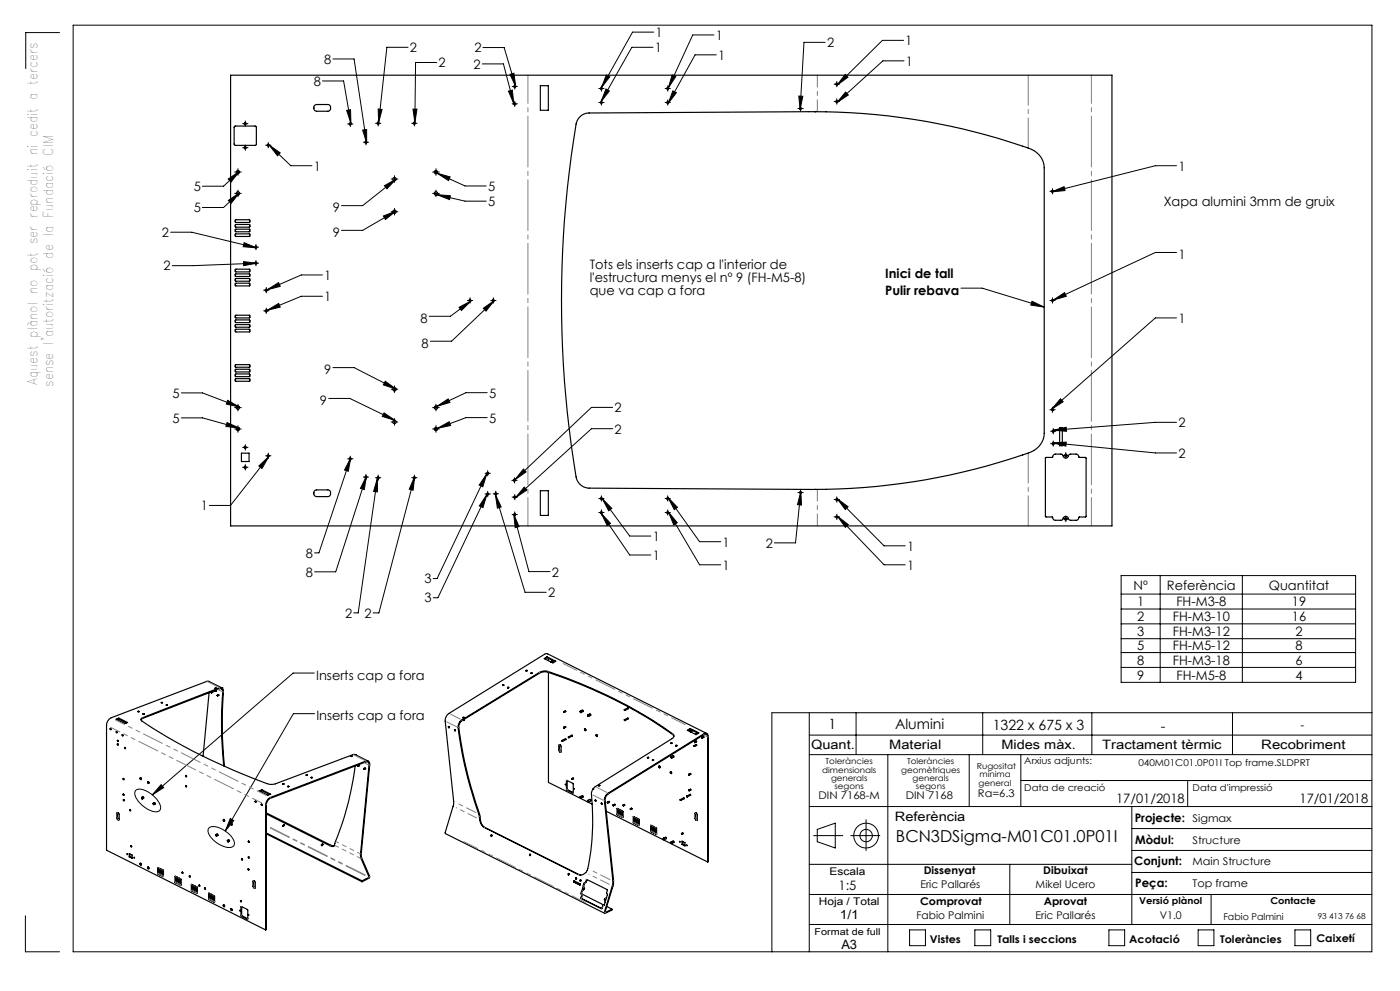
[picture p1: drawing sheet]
<svg xmlns="http://www.w3.org/2000/svg" width="420mm" height="297mm" viewBox="0 0 420 297" stroke-linecap="round" stroke-linejoin="round" font-family="sans-serif">
<g fill="none" stroke="#000" stroke-width=".3">
<path d="M17.9 9.8h-10.2v10.8M21.9 7.5h389.7v277.8h-389.7zM99.9 17.7h6.3l3.8 25.1M122.4 14.2h-6.3l-2.5 22.5M131 18.7h-6.3l-.2 18M144.7 19.2h6.3l3.1 11.8M144.9 14.2h6.3l3.5 11.8M195.9 14.2h-6.4l-9.2 16.2M196.1 9.6h-6.3l-9.4 16.6M214.2 10.5h-6.4l-7.3 15.8M214.9 16.4h-6.4l-8.1 14.6M247.5 12.7h-6.3l-1.2 20.1"/>
<path d="M271.1 12.1h-6.4l-13.6 13.4M271.2 18.2h-6.3l-13.8 12.5M73.1 37.1h1M73.6 36.6v1M96.7 24.3h6.4l2.2 12.6M104 33.1l1.2-.2 .1 4zM104.6 37.2h1M105.1 36.7v1M108.8 39l1.2-.2v4zM112.9 37h1M113.5 36.5v1M113.5 32.7l1.1 .1-1 3.9z"/>
<path d="M123.8 37h1M123.9 32.7h1.2l-.6 4zM124.3 36.5v1M152.5 27.3l1.2-.3 .4 4zM153 22.3l1.2-.4 .5 4.1zM153.9 25.9h1M153.9 31.1h1M154.4 25.4v1M154.4 30.7v.9M179.9 30.7h1M179.9 26.5h1M180.4 26v1"/>
<path d="M180.4 30.2v1.1M181.8 26.7l1 .6-2.5 3.1zM181.9 22.5l1 .5-2.5 3.2zM199.8 30.7h1M199.8 26.5h1M200.3 26v1M200.3 30.2v1.1M201.6 22.4l1.1 .5-2.2 3.4zM201.9 27.2l1 .6-2.5 3.2zM239.6 28.8l1.2 .1-.8 3.9zM239.6 32.5h1.1M240.2 32v1.1"/>
<path d="M250.5 30.4h1M250.5 25.2h1M251 24.7v1M251 29.9v1M253.6 22.3l.8 .8-3.3 2.4zM253.7 27.6l.8 .9-3.4 2.2zM68.5 53.7l3.3-2.3-2.5 3.1zM70.9 51.6h1M70.9 58h1M71.4 51.1v1M71.4 57.5v1M71.8 57.8l-4.7 4.4h-6.4"/>
<path d="M71.8 51.4l-4.7 4.4h-6.4M73.1 44.3h1M73.6 43.8v1M80 43.5h1M80.5 43v1M80.8 43.5l3.3 2.3-.8 .9zM80.8 43.5l6.4 6.2h6.4M109.3 42.6h1M109.8 42.2v.9M115.3 55.7l3.6-2-2.8 2.9zM117.8 53.7h1.1M118.4 53.2v1"/>
<path d="M118.9 53.7l-10.1 7.9h-6.4M130.3 51.6h1M130.3 58h1M130.8 51.1v1M130.8 57.5v1M131.1 58.3l8.4 2h6.4M131.1 58.3l4 .4-.2 1.1zM131.1 51.9l3.9 1.1-.5 1.1zM131.1 51.9l8.4 3.8h6.4M315.2 57.3h1M315.5 57.5l3.7-1.6 .3 1.2zM315.7 56.8v1.1"/>
<path d="M353 49.7h-6.4l-31.1 7.8M51.2 69.6h6.3l19.5 4.7M68.5 60.1l3.3-2.3-2.5 3.2zM73.1 78.4l4 .5-4 .7zM73.2 72.7l3.8 1.6-4-.4zM76.3 74.1h1M76.3 78.9h1M76.8 73.6v1M76.8 78.4v1M77.1 78.9l-19.1 .7h-6.3M115 64.7l3.8-1.5-3.2 2.6zM117.8 63.5h1.1"/>
<path d="M118.4 63v1M118.8 63.2l-10 5.8h-6.4M353 75.7h-6.4l-30.6 14.2M79.4 93.2h1M79.4 87h1M79.9 86.5v1M79.9 92.7v1M80.1 93l3.5-2.1 .5 1.1zM80.2 86.9l3.4-2.2 .5 1.1zM96.7 88.8h-6.3l-10.3 4.2M96.7 82.4h-6.3l-10.2 4.5M137.7 92.1l3.6-1.9-2.9 2.9z"/>
<path d="M140.5 90.1h1M141 89.6v1M141.3 90.2l-6.2 4.6h-6.3M145 92.4l3.3-2.3-2.5 3.1zM147.5 90.1h1M148 89.6v1M148.3 90.1l-12.8 12.2h-6.4M288.3 86.4h6.3l18.7 5.6M309.6 90.3l3.7 1.7-4.1-.6zM315.2 90.1h1M315.7 89.6v1M316 89.9l3.4-2.2 .5 1.1z"/>
<path d="M353 95.3h-6.4l-31 27.3M54.4 117.8h6.3l11.1 4.2M68.3 120l3.5 2-3.9-.9zM98.6 119.4h6.4l13.6 6.6M99.9 110.2h6.3l12.7 6.4M115.6 114.3l3.3 2.3-3.9-1.2zM117.8 116.7h1.1M118.4 116.2v1M146.2 117.7h-6.4l-8.7 4.1M318.1 119.5l.8 .9-3.3 2.2zM54.4 125.2h6.3l11.1 3.1M68.1 126.6l3.7 1.7-4-.5z"/>
<path d="M70.9 122.2h1M70.9 128.6h1M71.4 121.7v1M71.4 128.1v1M73.1 134.1h1M73.6 133.6v1M73.6 139.6v1M77.6 139.7l3-2.8-2 3.5zM80 136.6h1M80.5 136.1v1M80.6 136.9l-11.5 14.6h-6.3M104.6 137.5h1"/>
<path d="M105.1 137v1M105.2 137.3l-.7 3.9-1.1-.3zM105.2 137.3l-9.5 28.4h-1.3M115.2 123.8l3.4 2.2-3.9-1.2zM117.8 126.5h1.1M118.4 126v1M130.3 122.2h1M130.3 128.6h1M130.8 121.7v1M130.8 128.1v1M131.1 121.8l3.3-2.2 .6 1zM131.2 128.4l3.6-2 .4 1.1z"/>
<path d="M146.2 125.2h-6.4l-8.6 3.2M183.8 122.1h-6.4l-22.9 21.7M183.8 128.5h-6.4l-22.7 20.6M315.2 122.8h1M315.5 129.3h1M315.5 133h1M315.7 122.3v1M315.8 132.7l30.8 3h6.4M315.8 132.7l4.1-.2-.1 1.2zM315.9 128.9l4-.8 .1 1.2zM315.9 128.8v.9M315.9 132.5v1"/>
<path d="M319.2 136.5h1M319.7 136v1M353 126.6h-6.4l-30.7 2.3M73.1 140h1M109.3 143h1M109.8 142.5v1M109.9 142.7l-9.2 28.7h-6.3M109.9 142.7l-.6 4-1.2-.3zM112.9 143.2h1M113.2 143.4v4l-1.1-.1zM113.2 143.4l-5.7 40.3h-1.4M113.5 142.7v1"/>
<path d="M123.8 143.2h1M124.3 142.7v1M124.4 142.9l-10.7 40.8h-1.8M124.4 142.9l-.5 4-1.1-.3zM145.8 148.1h1M145.8 141.8h1M146 142l-1.1 3.9-1.1-.5zM146 142l-14.9 31.4h-1.1M146 148.2l-1.1 3.9-1.1-.5zM146.1 148.2l-14.7 30.9h-1.4M146.3 141.4v1M146.3 147.6v1"/>
<path d="M148.2 148h1M148.6 148.3l8.9 29.2h6.4M148.6 148.3l1.8 3.6-1.2 .4zM148.7 147.5v1M153.8 144h1M153.9 149h1M153.9 154.2h1M154.1 154.1l1.6 3.7-1.1 .3zM154.1 154.1l4.6 17.2h6.3M154.3 143.5v1M154.4 148.5v1M154.4 153.7v1"/>
<path d="M157 140.6l.8 .8-3.3 2.4zM157.3 146l.8 .9-3.4 2.2zM179.9 153.6h1M179.9 149.4h1M180.4 153.9l8.5 12.4h6.4M180.4 148.9v1M180.4 153.1v1M180.4 153.9l2.8 3-1 .6zM180.7 149.5l2.9 2.9-1 .7zM180.7 149.5l8.2 11.2h6.4M199.8 153.6h1M199.8 149.4h1"/>
<path d="M200.3 148.9v1M200.3 153.1v1M200.4 149.2l2.8 2.8-.9 .7zM200.4 149.2l9.5 13.1h6.3M200.6 153.5l2.6 3.2-1.1 .6zM200.6 153.5l9.3 15.8h6.3M239.6 147.6h1.1M240.2 147.1v1M240.2 147.3l-1.5 15.4h-6.4M240.2 147.3l.3 4.1-1.2-.2zM250.5 149.7h1M250.5 154.9h1"/>
<path d="M251 149.2v1M251 154.4v1M251.2 149.5l14 14.1h6.4M251.2 149.5l3.2 2.4-.8 .8zM251.3 154.8l13.9 14.5h6.4M251.3 154.8l3.2 2.4-.9 .8zM319.2 155.5h1M319.7 155v1M336.3 172.5h70.4v32h-70.4zM336.3 178h70.4M348.1 172.5v32M372.7 172.5v32"/>
<path d="M336.3 182.5h70.4M336.3 187h70.4M336.3 191.4h70.4M336.3 195.6h70.4M94.3 201.7h-6.4l-42.2 36.5M94.4 213.9h-6.4l-20.4 35.2M242.8 213.6v71.7M256.8 213.6v12.6M294.8 213.6v12.6M327.6 213.6v12.6M336.3 200h70.4M369.7 213.6v12.6"/>
<path d="M411.6 213.6h-180v71.7M40.7 236.9a4.2 4.2 0 0 1 4.6 1 5.6 5.6 0 0 1 2.8 4.6 2.12 2.12 0 0 1-3 .4 7.1 7.1 0 0 1-4.7-5.3zM48.3 235.2l.8 .8-3.4 2.2zM242.8 226.2h168.8M242.8 220.3h168.8M266.3 226.2v59.1M290.8 226.2v15.5M306.2 226.2v15.5M306.2 233.9h105.4M356.3 233.9v7.8M62.7 248.1a4.6 4.6 0 0 1 5.1 1.2 4.3 4.3 0 0 1 2.4 4 2.43 2.43 0 0 1-3.2 .3 6.7 6.7 0 0 1-4.6-4.7zM69.1 245.3l1 .6-2.5 3.2z"/>
<path d="M242.8 241.7h168.8M242.8 259h96.7M244.1 250.4h8.7M245.2 248.6l5.4-1.9v7.4l-5.4-1.8zM255.2 250.4h8.7M259.8 245.7v9.2M302.9 259v18.1M339.5 241.7v35.4M339.5 254.9h72.1M339.5 248.3h72.1M7.6 274.5v10.8h10.3M242.8 268.1h168.8"/>
<path d="M242.8 277.1h168.8M272.9 278.7h4.7v4.7h-4.7zM292.5 278.7h4.7v4.7h-4.7zM332.7 278.7h4.7v4.7h-4.7zM339.5 261.5h72.1M359.4 278.7h4.8v4.7h-4.8zM363.3 268.1v9M388.5 278.7h4.7v4.7h-4.7z"/>
<circle cx="259.8" cy="250.4" r="3.7"/>
<circle cx="259.8" cy="250.4" r="1.86"/>
</g>
<path d="M158.4 157.6v-135.1M327.4 157.6v-135.1" fill="none" stroke="#808080" stroke-width=".3" stroke-dasharray="15.2 1.3 1.3 1.3" stroke-dashoffset="6.8"/>
<path d="M245.2 33.5v-11M245.2 157.6v-10.9" fill="none" stroke="#808080" stroke-width=".3" stroke-dasharray="15.2 1.3 1.3 1.3" stroke-dashoffset="11.7"/>
<path d="M308.5 44.3v-21.8M308.5 157.6v-21.8" fill="none" stroke="#808080" stroke-width=".3" stroke-dasharray="15.2 1.3 1.3 1.3" stroke-dashoffset="6.2"/>
<g fill="none" stroke="#000" stroke-width=".3" stroke-dasharray="15.2 1.3 1.3 1.3">
<path d="M73.1 37.1h-.3M73.6 36.6v-.3M73.6 37.6v.3M74.1 37.1h.3M104.6 37.1h-.3M105.1 36.6v-.3M105.1 37.6v.3M105.6 37.1h.3M113 36.9h-.3M113.5 36.4v-.3M113.5 37.4v.3M114 36.9h.3"/>
<path d="M123.8 36.9h-.3M124.3 36.4v-.3M124.3 37.4v.3M124.8 36.9h.3M153.9 25.9h-.3M153.9 31.1h-.3M154.4 25.4v-.3M154.4 26.4v.3M154.4 30.6v-.3M154.4 31.6v.3M154.9 25.9h.3M154.9 31.1h.3"/>
<path d="M179.9 30.7h-.3M179.9 26.5h-.3M180.4 30.2v-.3M180.4 31.2v.3M180.4 26v-.3M180.4 27v.3M180.9 30.7h.3M180.9 26.5h.3M199.8 30.7h-.3M199.8 26.5h-.3M200.3 30.2v-.3M200.3 31.2v.3"/>
<path d="M200.3 26v-.3M200.3 27v.3M200.8 30.7h.3M200.8 26.5h.3M239.7 32.5h-.3M240.2 32v-.3M240.2 33v.3M240.7 32.5h.3M250.5 30.4h-.3M250.5 25.2h-.3M251 29.9v-.3M251 30.9v.3"/>
<path d="M251 24.7v-.3M251 25.7v.3M251.5 30.4h.3M251.5 25.2h.3M70.9 51.6h-.5M70.9 58h-.5M71.4 51.1v-.5M71.4 52.1v.5M71.4 57.5v-.5M71.4 58.5v.5M71.9 51.6h.5M71.9 58h.5"/>
<path d="M73.1 44.3h-.3M73.6 43.8v-.3M73.6 44.8v.3M74.1 44.3h.3M80 43.5h-.3M80.5 43v-.3M80.5 44v.3M81 43.5h.3M109.3 42.6h-.3M109.8 42.1v-.3M109.8 43.1v.3M110.3 42.6h.3"/>
<path d="M117.9 53.7h-.5M118.4 53.2v-.5M118.4 54.2v.5M118.9 53.7h.5M130.3 51.6h-.5M130.3 58h-.5M130.8 51.1v-.5M130.8 52.1v.5M130.8 57.5v-.5M130.8 58.5v.5M131.3 51.6h.5M131.3 58h.5"/>
<path d="M315.3 57.3h-.3M315.8 56.8v-.3M315.8 57.8v.3M316.3 57.3h.3M76.3 74.1h-.3M76.3 78.9h-.3M76.8 73.6v-.3M76.8 74.6v.3M76.8 78.4v-.3M76.8 79.4v.3M77.3 74.1h.3M77.3 78.9h.3"/>
<path d="M117.9 63.5h-.5M118.4 63v-.5M118.4 64v.5M118.9 63.5h.5M79.4 93.2h-.3M79.4 87h-.3M79.9 92.7v-.3M79.9 93.7v.3M79.9 86.5v-.3M79.9 87.5v.3M80.4 93.2h.3M80.4 87h.3"/>
<path d="M140.5 90.1h-.3M141 89.6v-.3M141 90.6v.3M141.5 90.1h.3M147.5 90.1h-.3M148 89.6v-.3M148 90.6v.3M148.5 90.1h.3M315.3 90.1h-.3M315.8 89.6v-.3M315.8 90.6v.3M316.3 90.1h.3"/>
<path d="M117.9 116.7h-.5M118.4 116.2v-.5M118.4 117.2v.5M118.9 116.7h.5M70.9 122.2h-.5M70.9 128.6h-.5M71.4 121.7v-.5M71.4 122.7v.5M71.4 128.1v-.5M71.4 129.1v.5M71.9 122.2h.5M71.9 128.6h.5"/>
<path d="M73.1 134.1h-.3M73.6 139.5v-.3M73.6 133.6v-.4M73.6 134.6v.3M74.1 134.1h.3M80 136.6h-.3M80.5 136.1v-.3M80.5 137.1v.3M81 136.6h.3M104.6 137.5h-.3M105.1 137v-.3M105.1 138v.3"/>
<path d="M105.6 137.5h.3M117.9 126.5h-.5M118.4 126v-.5M118.4 127v.5M118.9 126.5h.5M130.3 122.2h-.5M130.3 128.6h-.5M130.8 121.7v-.5M130.8 122.7v.5M130.8 128.1v-.5M130.8 129.1v.5M131.3 122.2h.5"/>
<path d="M131.3 128.6h.5M315.3 122.8h-.3M315.5 129.2h-.3M315.5 133h-.3M315.8 122.3v-.3M315.8 123.3v.3M316 128.7v-.3M316 129.7v.3M316 132.5v-.3M316 133.5v.3M316.3 122.8h.3M316.5 129.2h.3"/>
<path d="M316.5 133h.3M319.2 136.5h-.3M319.7 136v-.4M319.7 137v.3M320.2 136.5h.4M73.1 140h-.3M73.6 140.5v.4M74.1 140h.3M109.3 143h-.3M109.8 142.5v-.3M109.8 143.5v.3M110.3 143h.3"/>
<path d="M113 143.2h-.3M113.5 142.7v-.3M113.5 143.7v.3M114 143.2h.3M123.8 143.2h-.3M124.3 142.7v-.3M124.3 143.7v.3M124.8 143.2h.3M145.8 148h-.3M145.8 141.8h-.3M146.3 147.5v-.3M146.3 148.5v.3"/>
<path d="M146.3 141.3v-.3M146.3 142.3v.3M146.8 148h.3M146.8 141.8h.3M148.2 148h-.3M148.7 147.5v-.3M148.7 148.5v.3M149.2 148h.3M153.8 144h-.3M153.9 149h-.3M153.9 154.2h-.3M154.3 143.5v-.3"/>
<path d="M154.3 144.5v.3M154.4 148.5v-.3M154.4 149.5v.3M154.4 153.7v-.3M154.4 154.7v.3M154.8 144h.3M154.9 149h.3M154.9 154.2h.3M179.9 153.6h-.3M179.9 149.4h-.3M180.4 153.1v-.3M180.4 154.1v.3"/>
<path d="M180.4 148.9v-.3M180.4 149.9v.3M180.9 153.6h.3M180.9 149.4h.3M199.8 153.6h-.3M199.8 149.4h-.3M200.3 153.1v-.3M200.3 154.1v.3M200.3 148.9v-.3M200.3 149.9v.3M200.8 153.6h.3M200.8 149.4h.3"/>
<path d="M239.7 147.6h-.3M240.2 147.1v-.3M240.2 148.1v.3M240.7 147.6h.3M250.5 149.7h-.3M250.5 154.9h-.3M251 149.2v-.3M251 150.2v.3M251 154.4v-.3M251 155.4v.3M251.5 149.7h.3M251.5 154.9h.3"/>
<path d="M319.2 155.5h-.3M319.7 155v-.3M319.7 156v.4M320.2 155.5h.4"/>
</g>
<g fill="#000">
<path d="M309.6 90.3l3.7 1.7-4.1-.6z"/>
<path d="M315.8 132.7l4.1-.2-.1 1.2zM315.9 128.9l4-.8 .1 1.2zM251.3 154.8l3.2 2.4-.9 .8zM251.2 149.5l3.2 2.4-.8 .8zM253.7 27.6l.8 .9-3.4 2.2zM253.6 22.3l.8 .8-3.3 2.4zM148.6 148.3l1.8 3.6-1.2 .4zM157 140.6l.8 .8-3.3 2.4zM113.2 143.4v4l-1.1-.1zM124.4 142.9l-.5 4-1.1-.3zM123.9 32.7h1.2l-.6 4zM113.5 32.7l1.1 .1-1 3.9zM80.1 93l3.5-2.1 .5 1.1zM80.2 86.9l3.4-2.2 .5 1.1zM77.6 139.7l3-2.8-2 3.5zM80.8 43.5l3.3 2.3-.8 .9zM318.1 119.5l.8 .9-3.3 2.2zM315.5 57.5l3.7-1.6 .3 1.2zM68.1 126.6l3.7 1.7-4-.5zM68.3 120l3.5 2-3.9-.9zM68.5 60.1l3.3-2.3-2.5 3.2zM68.5 53.7l3.3-2.3-2.5 3.1zM131.2 128.4l3.6-2 .4 1.1zM131.1 121.8l3.3-2.2 .6 1zM131.1 58.3l4 .4-.2 1.1zM131.1 51.9l3.9 1.1-.5 1.1zM109.9 142.7l-.6 4-1.2-.3zM105.2 137.3l-.7 3.9-1.1-.3zM108.8 39l1.2-.2v4zM104 33.1l1.2-.2 .1 4zM146 142l-1.1 3.9-1.1-.5zM146 148.2l-1.1 3.9-1.1-.5zM73.1 78.4l4 .5-4 .7zM240.2 147.3l.3 4.1-1.2-.2zM200.4 149.2l2.8 2.8-.9 .7zM200.6 153.5l2.6 3.2-1.1 .6zM180.7 149.5l2.9 2.9-1 .7zM239.6 28.8l1.2 .1-.8 3.9zM201.9 27.2l1 .6-2.5 3.2zM201.6 22.4l1.1 .5-2.2 3.4zM181.8 26.7l1 .6-2.5 3.1zM154.1 154.1l1.6 3.7-1.1 .3zM157.3 146l.8 .9-3.4 2.2zM153 22.3l1.2-.4 .5 4.1zM152.5 27.3l1.2-.3 .4 4zM73.2 72.7l3.8 1.6-4-.4zM137.7 92.1l3.6-1.9-2.9 2.9zM145 92.4l3.3-2.3-2.5 3.1zM115.2 123.8l3.4 2.2-3.9-1.2zM115.6 114.3l3.3 2.3-3.9-1.2zM115 64.7l3.8-1.5-3.2 2.6zM115.3 55.7l3.6-2-2.8 2.9zM316 89.9l3.4-2.2 .5 1.1zM180.4 153.9l2.8 3-1 .6zM181.9 22.5l1 .5-2.5 3.2z"/>
<path d="M48.3 235.2l.8 .8-3.4 2.2zM69.1 245.3l1 .6-2.5 3.2z"/>
</g>
<g fill="none" stroke="#000" stroke-width=".35">
<path d="M69.2 22.5h264.4v135.1h-264.4zM70.3 37.9h6.5l.1 5.5-.3 .2-6.3-.1zM94.4 31.6l.6-.3h3.4a1.02 1.02 0 0 1 .8 1 1.02 1.02 0 0 1-.8 1h-3.6a1.1 1.1 0 0 1-.4-1.7zM162.1 25.7h2.4v7.4h-2.4zM244.5 33.5a190.9 190.9 0 0 1 65.6 11.6 6.1 6.1 0 0 1 3.2 5.2v79.6a6.4 6.4 0 0 1-4.9 5.9 194.7 194.7 0 0 1-63.9 10.9M244.5 33.5h.1M244.5 33.5l-67.8 .4a4.1 4.1 0 0 0-3.9 3.3 320.2 320.2 0 0 0 .2 106.3 4 4 0 0 0 3.7 2.8l67.8 .4M70.6 70.2l4.3-.1 .1 .7-4.3 .1zM70.6 67.4l4.2-.1 .2 .6-4.3 .2zM70.6 66l4.2-.1 .2 .7-4.3 .1zM70.6 68.8l4.3-.1 .1 .7-4.3 .1zM70.6 85l4.3-.1 .1 .6-4.3 .2z"/>
<path d="M70.6 82.2l4.3-.1 .1 .7-4.3 .1zM70.6 94.6l4.2-.1 .2 .6-4.3 .2zM70.6 96l4.3-.1 .1 .7-4.2 .1-.2-.2zM70.6 98.8l4.2-.1 .2 .6-4.3 .2zM70.6 97.4l4.3-.1 .1 .7-4.3 .1zM70.6 80.7h4.3l.1 .6-4.3 .2zM70.6 83.6l4.2-.1 .2 .7-4.3 .1zM70.6 109.4l4.3-.1 .1 .7-4.3 .1zM70.6 110.8l4.2-.1 .2 .7-4.3 .1zM70.6 113.6l4.3-.1 .1 .7-4.3 .1zM70.6 112.2l4.3-.1 .1 .6-4.3 .2zM72.4 135.8h2.3v2.5h-2.3z"/>
<path d="M313.7 137.2l2-.1 .2-.6 .6-.4h1.9l.4 .2a.95 .95 0 0 0 .9 1 .95 .95 0 0 0 1-1l.4-.2h1.9l.5 .4 .2 .6h1.9l.2 .2v17.5l-.1 .1h-2l-.1 .2a.78 .78 0 0 1-.8 .8h-1.7l-.4-.2a.95 .95 0 0 0-1-.9 .95 .95 0 0 0-.9 .9l-.4 .2h-1.8a1.03 1.03 0 0 1-.9-.9l-1.9-.1-.2-.1zM317.9 128.2h.8v5.4h-.8zM94.4 147l.4-.2h3.6a.99 .99 0 0 1 .7 1.5l-.7 .5h-3.6a1.1 1.1 0 0 1-.4-1.8zM162.1 147.1h2.4v7.4h-2.4zM244.5 146.7h.1M163.3 197.4l.8-.6 2.6 1.4-.8 .5zM164.1 196.8v.3M164.1 197.1l2.4 1.2M164.1 197.1l-.6 .4M164.5 197.3v.7M165.2 198.3l.5-.3 .1 .3-.3 .2M165.3 198.4l-.1-.1 .2 .1"/>
<path d="M33.1 218.3l.2 .1-.1 .3zM33.1 218.4l.2 .2zM34.8 215.5l.9-.3 2.6 1.3-.9 .3zM34.9 219.2l.3 .3-.1 .1zM34.9 219.3l.2 .3zM35.6 215.5l2.4 1.2M35.6 215.5l-.5 .2M35.7 215.2l-.1 .3M41.3 213.2l.5 .1zM42.8 214l.5 .1zM42.9 214h.3zM48.3 210.5l.5 .1z"/>
<path d="M48.4 210.5l.3 .1zM49.8 211.3h.5zM49.9 211.3h.3zM62.7 207.6l-1.8 19.1M63.3 207.5h.1M63.4 207.6h.1M63.4 207.4l-.1 .1M63.4 207.4l.1 .2h-.1M63.7 207.2l.2 .3-.4 .1M64.5 206.2l.4 .1zM64.5 207.1h.3M64.5 207.2h.3"/>
<path d="M64.5 206.9v.2M64.8 206.8v.3M65.2 208.4h.1M65.2 208.4l.2-.1-.1 .2M65.2 208.5h.1M65.2 208.3l.5-.1-.4 .4M66.4 206.4h-.5l-23.1 8.9-.5 .4M66.4 206.4l.3 .4a142.2 142.2 0 0 0 .4 22.7M66.4 206.4h.1M66.6 206.2l-4.4-2.1-28.9 11-.7 .6-.6 1.4v37.7l47.7 23.9M66.6 206.1h-.7l-23 8.9a.57 .57 0 0 0-.6 .5 .57 .57 0 0 0 .4 .6 172.5 172.5 0 0 0 38.4 19l1.5-.2 23.5-8.8 .5 .1M66.6 206.1l.3 .5a153.4 153.4 0 0 0 .4 23.1"/>
<path d="M66.6 206.1h.1M66.6 206.1l-.2 .3M134.5 217.8l.2 .2zM137.9 216.4l.7-.6 23.3-14.3 1.8-.4a132.2 132.2 0 0 1 38.4 19.2v.5l-.3 .5-23.2 14.5-.7 .7M137.9 216.4l-.4 .9a81.7 81.7 0 0 0 3 16.7l3.1 10M137.9 216.4h.1M137.9 216.4l.1 .2M138 216.6l.6-.6 23.3-14.2 1.8-.5a135.1 135.1 0 0 1 38.4 19.1l.1 .2M138 216.6l-.3 .7a109.1 109.1 0 0 0 6.1 26.5M138.9 215h.4l-.3 .2zM139 215.8v.1M139 215.9h.1"/>
<path d="M139.2 215.9h-.1M139.3 215.6v.3h-.3M150.8 205.2l.4 .2-.3 .1zM150.8 205.3h.3zM152.3 206l.4 .1zM152.4 206l.2 .1h-.3zM157.8 201h.4zM157.8 201h.3zM159.3 201.6l.4 .1-.4 .2zM159.3 201.7l.3 .1zM164.5 201.5v33l13.2 6.5M169.1 213.4h.2l-.2 .1"/>
<path d="M169.1 218.1l.1-.2v.3M169.1 218l.1 .2zM169.1 217.9l.6-.1-.4 .4M169.1 213.3l.5-.3 .2 .1-.5 .4M169.1 218.2h.1M174 213.3l.1-.2 .2 .2v.3l-.1-.1M174.1 213.1l.6-.3 .3 .2-.7 .6M174.1 213.5h.1M175.4 218.4h.1a.3 .3 0 0 1 .3 .4 .3 .3 0 0 1-.4 .2 .3 .3 0 0 1-.1-.5zM176.3 214.4l.1-.2 .2 .2v.3h-.2M176.3 214.3l.2 .4zM176.4 214.2l.6-.2 .2 .2v.2l-.6 .3"/>
<path d="M176.4 214.7h.1M187.3 212.8h.2l-.1 .1M187.3 212.8l.1 .1zM187.3 215.8h.2l-.1 .1M187.3 212.8h.1M187.3 215.8h.1M187.3 215.8l.1 .1zM187.3 212.7l1-.5 .2 .1-1 .6M187.3 215.7l1.1-.5 .1 .1-1 .7M187.4 212.9h.1M187.4 215.9h.1M206.9 219.2l.6-.3 .1 .3-.4 .2"/>
<path d="M207 219.2l.1 .1M207 218.3l2.7 1.3-.9 .6M207 218.3l-.8 .6 2.6 1.3M207 218.3v.3M207 218.6l2.4 1.2M207 218.6l-.6 .4M209.3 219.8l-.6 .2M212.1 219.8l-48-23.9-.7 .2-28.7 17.7-.8 .9-.3 1.4 2.5 24.8-2.5 8.9 47.8 23.9M37 233.4l.1 .2zM37 238.1l.1 .2zM42 233.1h.2a.31 .31 0 0 1 .3 .3 .31 .31 0 0 1-.4 .3 .31 .31 0 0 1-.1-.5zM42.5 239.1l.2-.1 .1 .3-.2 .1"/>
<path d="M42.5 239.1l.2 .3zM42.5 239l.5-.1 .1 .4-.3 .1M42.6 239.4h.1M44.3 234.3h.3l.1 .5-.4-.2zM77.7 237l.9-.3 2.6 1.3-.8 .3zM78.6 236.7v.3M78.6 237l2.3 1.1M78.6 237l-.6 .2M84.8 234.9l.4 .1zM86.3 235.7h.4zM91.8 232.2l.4 .2zM91.9 232.3h.2z"/>
<path d="M93.2 233l.5 .1zM93.3 233l.3 .1zM105.2 226.6l.4 .1zM106.5 229.6a97.9 97.9 0 0 1-6.1 23.6 .83 .83 0 0 1-1.4 .3l-19.1-9.6M106.6 226.2h.1M106.6 226.2l3.9 1.9M107.4 229.5h.2l-.2 .1M107.4 229.3l.5 .1-.4 .2M107.4 229.5v.1M109.2 230.3l.2 .2zM109.3 230.3h.4l-.4 .2M167.6 223.3a.44 .44 0 0 1 .5 0 .44 .44 0 0 1 .2 .4v1.5a.39 .39 0 0 1-.5 .2 .39 .39 0 0 1-.2-.5z"/>
<path d="M167.9 223.2v1.6l.4 .5M168.6 222l.2 .1h-.2M168.6 222h.1M168.6 221.9l1.1-.5 .1 .1-1 .7M169.9 233.9l2 1v2.8l-1.9-1zM170.1 233.9l.1 2.7 1.8 .9M170.5 220.9h.2l-.1 .1M170.6 220.9v.2zM170.6 220.8l1.1-.4v.2l-1 .5M171.6 233.4h.1l-.1 .2M171.6 233.4l.1 .2zM171.6 233.4h.1"/>
<path d="M171.6 233.3h.4l-.3 .3M171.6 233.5v.1M172.2 236.3l.1 .3zM174 238.9h.3v.3l-.1-.1M174 238.9h.1M174.1 238.7l.6-.3 .3 .3-.7 .5M174.1 239.1h.1M176.3 240h.3v.3h-.2M176.3 240h.1M176.3 239.9l.3 .2-.1 .2zM176.4 239.9l.6-.3 .2 .2v.2l-.6 .3M177.9 236.5l-.4 .8a85.7 85.7 0 0 1-.9 21.8l-.3 1.2a2.24 2.24 0 0 1-2.9 1.8l-28.1-14.1a2.82 2.82 0 0 1-1.4-2.4"/>
<path d="M177.9 236.5h.1M178.5 239.8h.2l.1 .3zM178.5 239.8l.3 .3zM178.8 220.2h.3v.5l-.2-.1zM179.6 235.4h.4l-.3 .1zM194.2 227h.5l-.4 .2zM194.3 227h.3zM195.7 227.7l.4 .1-.3 .1zM195.8 227.8h.2zM197.7 229.5l.2 .1 .1 .5-.4-.2zM197.7 229.6l.2 .1v.3zM201.3 222.6l.3 .1-.3 .1z"/>
<path d="M201.3 226.9l.1-.2 .2 .2-.1 .3-.1-.1M201.3 226.9h.1M201.3 226.7l.7-.3 .1 .2 .1 .2-.7 .4M202.7 223.4l.4 .1-.3 .1zM204 239.7h.3l-.1 .2M204 239.7l.2 .2zM204.1 239.6l1.1-.5 .1 .3-1.1 .5M204.1 239.9h.1M206 238.7h.2l-.1 .1M206 238.7h.1M206 238.6l1.2-.5v.2l-1 .5M206.6 232.1h.2l-.1 .2"/>
<path d="M206.6 232.1v.1M206.6 236.8v.1M206.7 232l.6-.1-.5 .4M206.7 236.7l.6-.1v.2l-.5 .2M206.7 232.3h.1M206.7 236.7v.3M206.7 236.7l-.1 .1M208.2 223.6l.2-.1-.1 .2M208.2 223.4l.6-.3 .2 .2-.6 .4M208.3 223.7h.1M208.4 222.4l.2 .1h-.2M208.4 222.4v.2z"/>
<path d="M208.4 222.3l.6-.2v.3l-.5 .2M208.9 220.1l-.1 .1M210.5 221l.2 .1-.1 .1M210.5 221h.1M210.6 220.9l.4-.2 .2 .1-.5 .4M210.6 221.2h.1M35.1 243.6l.6 .3 .1 1.6a.39 .39 0 0 1-.6 .2 .39 .39 0 0 1-.1-.5zM35.3 243.5v1.8l.4 .4M38.1 255.9l.1 .2zM38.8 255.8l.9 .5v.9l-.9-.4zM38.9 242.6l.3 .4zM39 256.7l-.2 .1"/>
<path d="M39 256.7l.7 .3M39 255.9v.8M39.3 253.5l.1 .3zM40.2 256.9l.2 .3zM42 258.7h.2a.31 .31 0 0 1 .3 .3 .31 .31 0 0 1-.4 .3 .31 .31 0 0 1-.1-.5zM44.3 259.8l.3 .2v.4l-.3-.2zM45.9 240.9l.1-.2 .2 .1 .1 .3h-.2M46 240.7l.3-.2 .3 .2v.3l-.4 .2M46 241.1h.1M47.3 260l.3 .1v1.9l-.3-.2zM64.7 250.3l.1-.2 .3 .1v.3h-.2M64.8 250.1l.4-.2 .2 .3-.4 .3"/>
<path d="M64.8 250.5h.1M67 245.6l.4 .2-.1 .3h-.2zM68.2 252l.1-.2 .2 .2v.2h-.2M68.3 251.8l.3-.1 .2 .1v.3l-.3 .2M68.3 252.2h.1M69.3 246.7l.3 .2v.4l-.4-.3zM72.5 257.3l.3 .3-.1 .2zM72.5 257.5l.2 .2zM74.5 256.8h.2v.4zM74.5 252.1l.2 .4zM79.9 243.6l19.5 9.8h.9M79.9 249.7l28.7 14.3"/>
<path d="M79.9 249.9l28.7 14.4M84.8 247.4l.3 .2M84.8 247.5l.2 .1zM84.8 247.4l.5-.2-.2 .4M84.8 247.4v.1M85 247.6h.1M96.4 253.3l.2 .1M96.4 253.3l.2 .1zM96.4 253.2l.5-.2-.3 .4M96.4 253.3h.1M96.6 253.4h.1M143.6 244l.3 1.6"/>
<path d="M143.8 243.8l.3 1.8M143.8 243.8l-.2 .2M143.9 245.6h.2M144.1 245.6a2.93 2.93 0 0 0 1.4 2.4l28.7 14.3M176.4 240.3h.1M180.3 240.7h.3v.3zM180.4 240.7l.2 .3zM181.6 240.5v.4M181.9 243.1l30.4 15.2M182.2 240.5l.2-.1-.1 .2M182.2 240.4l.6-.2-.4 .5M182.2 240.6h.1"/>
<path d="M183.9 241.3l.1 .2zM183.9 241.3v.1M183.9 241.2l.5-.2 .2 .2-.5 .3M183.9 241.5h.1M184 241.2v.3M184 241.2l-.1 .1M185.1 242.3l.3 .1-.1 1.9-.2-.2zM185.3 242.4l.1 1.7M185.6 242.5l.3 .2-.1 1.8-.2-.1zM185.8 242.6l.1 1.7M186.1 242.8l.3 .1v1.9l-.3-.2zM186.3 242.8l.1 1.8"/>
<path d="M186.6 243l.3 .2v1.8l-.3-.1zM186.8 243.1l.1 1.7M186.9 241.3l.2 .1-.1 .1M186.9 241.3v.1M186.9 241.3l.4-.2 .1 .1-.3 .3M187 241.5h.1M189.1 242.5l.2-.1-.1 .2M189.1 242.4l.3-.2 .2 .1-.3 .3M190 244.7l.3 .1v1.9l-.3-.1zM190.2 244.8l.1 1.7M190.5 245l.2 .1v1.8l-.2-.1zM190.7 245v1.8"/>
<path d="M191 245.2l.2 .1v1.9l-.2-.2zM191.2 245.3v1.7M191.7 245.5h-.2v1.8l.2 .1M191.7 245.5v.1M191.7 247.2v.1M191.7 245.5v1.9M191.7 247.4h.1M195.2 247.4h.3v1.9l-.3-.2zM195.4 247.4l.1 1.7M195.7 247.6l.3 .1v1.9l-.3-.2zM195.9 247.6l.1 1.8M196.2 247.8l.2 .1 .1 1.9-.3-.2z"/>
<path d="M196.4 247.9l.1 .1M196.4 249.5l.1 .1M196.7 248.1l.3 .2v1.7l-.3-.1zM196.9 248.1l.1 1.8M199 251.4l.2-.1 .2 .2-.3 .1M199 251.2l.8-.2 .1 .3-.6 .4M199.1 251.6h.1M201.3 252.5l.2-.1 .1 .3-.2 .1M201.3 252.3l.7-.3 .1 .2 .1 .2-.7 .4M201.4 252.7v.1M204.4 249.9l.2-.1-.1 .2M204.4 249.9h.1"/>
<path d="M204.5 249.8l.1 .2zM204.5 249.8l.5-.1-.4 .3M204.5 250h.1M204.6 252.1l.9 .5v.9l-.9-.4zM204.8 253l-.2 .1M204.8 253l.7 .3M204.8 252.2v.8M206 253.2l.2 .3zM208.5 243.6l.5 .1 .2 .4v1.5a.39 .39 0 0 1-.5 .2 .39 .39 0 0 1-.2-.5zM208.7 243.6v1.7l.5 .4M212.3 258.3l.2-.1v-37.4a.88 .88 0 0 0-.4-.9 .88 .88 0 0 0-1 .1l-28.6 17.7-.9 .9-.3 1.2 2.6 24.8-2.6 8.9 .2 .3 2.1-1.1v-.2M212.3 258.3v-37.4a.73 .73 0 0 0-.3-.7 .73 .73 0 0 0-.9 0l-28.6 17.7-.6 .7-.4 1.1 2.6 24.8-2.6 8.9 2.1-.9"/>
<path d="M47.5 260.1l.1 1.7M47.8 260.2l.2 .1v1.9l-.2-.1zM48 260.3v1.7M48.3 260.5l.2 .1v1.9l-.2-.2zM48.5 260.6v1.7M48.8 260.7l.2 .2v1.8l-.2-.1zM49 260.8v1.7M52.5 262.6l.3 .1v1.9l-.3-.2zM52.7 262.7l.1 1.7M53 262.9l.3 .1v1.8l-.3-.1zM53.2 262.9l.1 1.8M53.5 263.1l.3 .1v1.9l-.3-.2z"/>
<path d="M53.7 263.2l.1 1.7M54 263.3l.3 .3v1.7l-.3-.2zM54.2 263.4l.1 1.7M57.4 265l.3 .2-.1 1.8-.2-.1zM57.6 265.1l.1 1.7M57.9 265.3l.3 .2-.1 1.8-.2-.1zM58.1 265.4l.1 1.7M58.4 265.5l.3 .2-.1 1.8-.2-.1zM58.6 265.6l.1 1.7M58.9 265.8l.3 .2-.1 1.8-.2-.2zM59.1 265.8l.1 1.8M59.7 265.3h.2v.3z"/>
<path d="M59.8 265.3l.1 .3zM61.4 266.2l.2 .2zM62.6 267.7l.3 .1v1.9l-.3-.2zM62.8 267.8l.1 1.7M63.1 267.9l.3 .1v1.9l-.3-.1zM63.3 268l.1 1.7M63.6 268.1l.3 .2v1.9l-.3-.2zM63.8 268.2l.1 1.8M64.1 268.4l.3 .1v1.9l-.3-.1zM64.3 268.5l.1 1.7M67 271.2l.3 .1v.4h-.2zM69.3 272.3l.3 .3v.3l-.4-.3z"/>
<path d="M71.9 272.8l.2 .3zM72.2 269.9l.2 .4zM72.3 271.7l2 1v2.8l-2-1zM72.5 271.7v2.7l1.8 .9M74.4 260.3l.2 .5zM76 264l.6 .3v1.7a.39 .39 0 0 1-.5 .1 .39 .39 0 0 1-.2-.5zM76.1 263.9v1.7l.5 .5M108.6 264.3l2-1.1 .3-.3-2.4-5.8-.2-.9 2.6-26.9a.89 .89 0 0 0-.2-1 .89 .89 0 0 0-1-.2l-28.6 10.9-.9 .8-.5 1.5v37.4M108.6 264l2.1-1.1-2.4-5.7-.2-.9 2.6-27a.75 .75 0 0 0-.2-.8 .75 .75 0 0 0-.8-.2l-28.6 11-.8 .7-.4 1.2v37.4l-.2 .1M108.6 264v.3M172.1 264.3h.2M172.2 263.9l1.9 1-.1 .4-1.9-1z"/>
<path d="M172.3 264.3l1.7 .9M172.4 264l-.1 .3M174.5 267.9l6.7 3.4M175 266.1v.3M175.5 264.5l-.4 1.1a.58 .58 0 0 1 .2 .6 .58 .58 0 0 1-.4 .5l-.5 1.1 .3 .4-.2 1.1 6.1 3M175.6 264.5l.4-.9 6.2 3-.2 1.1 .2 .5-.3 .9a.66 .66 0 0 0-.6 .4 .66 .66 0 0 0 .2 .8l-.2 1-.4 .1M175.6 264.5h-.3l-.4 1.1a.62 .62 0 0 1 .2 .6 .62 .62 0 0 1-.4 .5l-.4 1 .2 .5-.2 1.1 6.1 3 .5-.9M176.1 263.6l-.2 .9h-.3M176.1 263.6h.1M180.9 271.4h.2M181.6 269.2h.2M181.7 269.5v.3"/>
<path d="M182 271.7l1.6 .8"/>
<circle cx="73.6" cy="37.1" r=".29"/>
<circle cx="105.1" cy="37.2" r=".3"/>
<circle cx="113.5" cy="37" r=".31"/>
<circle cx="124.3" cy="37" r=".31"/>
<circle cx="154.4" cy="25.9" r=".31"/>
<circle cx="154.4" cy="31.1" r=".3"/>
<circle cx="180.4" cy="30.7" r=".31"/>
<circle cx="180.4" cy="26.5" r=".31"/>
<circle cx="200.3" cy="26.5" r=".29"/>
<circle cx="200.3" cy="30.7" r=".29"/>
<circle cx="240.2" cy="32.5" r=".31"/>
<circle cx="251" cy="30.4" r=".3"/>
<circle cx="251" cy="25.2" r=".29"/>
<circle cx="71.4" cy="58" r=".51"/>
<circle cx="71.4" cy="51.6" r=".5"/>
<circle cx="73.6" cy="44.3" r=".29"/>
<circle cx="80.5" cy="43.5" r=".29"/>
<circle cx="109.8" cy="42.6" r=".31"/>
<circle cx="118.3" cy="53.7" r=".51"/>
<circle cx="130.8" cy="58" r=".51"/>
<circle cx="130.8" cy="51.6" r=".5"/>
<circle cx="315.8" cy="57.3" r=".3"/>
<circle cx="76.8" cy="74.1" r=".31"/>
<circle cx="76.8" cy="78.9" r=".31"/>
<circle cx="118.3" cy="63.5" r=".52"/>
<circle cx="79.9" cy="93.2" r=".31"/>
<circle cx="79.9" cy="87" r=".3"/>
<circle cx="141" cy="90.1" r=".3"/>
<circle cx="148" cy="90.1" r=".3"/>
<circle cx="315.8" cy="90.1" r=".3"/>
<circle cx="118.3" cy="116.7" r=".52"/>
<circle cx="71.4" cy="122.2" r=".51"/>
<circle cx="71.4" cy="128.6" r=".5"/>
<circle cx="73.6" cy="134.1" r=".32"/>
<circle cx="80.5" cy="136.6" r=".31"/>
<circle cx="105.1" cy="137.5" r=".28"/>
<circle cx="118.3" cy="126.5" r=".5"/>
<circle cx="130.8" cy="122.2" r=".5"/>
<circle cx="130.8" cy="128.6" r=".5"/>
<circle cx="315.7" cy="122.8" r=".31"/>
<circle cx="316" cy="129.3" r=".31"/>
<circle cx="316" cy="133" r=".31"/>
<circle cx="319.7" cy="136.5" r=".35"/>
<circle cx="73.6" cy="140.1" r=".33"/>
<circle cx="109.8" cy="143" r=".29"/>
<circle cx="113.5" cy="143.2" r=".31"/>
<circle cx="124.3" cy="143.2" r=".31"/>
<circle cx="146.3" cy="141.9" r=".31"/>
<circle cx="146.3" cy="148.1" r=".31"/>
<circle cx="148.7" cy="148" r=".31"/>
<circle cx="154.3" cy="144" r=".29"/>
<circle cx="154.4" cy="154.2" r=".31"/>
<circle cx="154.4" cy="149" r=".29"/>
<circle cx="180.4" cy="149.4" r=".31"/>
<circle cx="180.4" cy="153.6" r=".31"/>
<circle cx="200.3" cy="149.4" r=".29"/>
<circle cx="200.3" cy="153.6" r=".29"/>
<circle cx="240.2" cy="147.6" r=".31"/>
<circle cx="251" cy="149.7" r=".3"/>
<circle cx="251" cy="154.9" r=".29"/>
<circle cx="319.7" cy="155.5" r=".35"/>
<circle cx="41.5" cy="213.2" r=".12"/>
<circle cx="63.4" cy="207.5" r=".08"/>
<circle cx="64.7" cy="206.3" r=".12"/>
<circle cx="65.2" cy="208.4" r=".08"/>
<circle cx="134.6" cy="217.9" r=".21"/>
<circle cx="136.4" cy="218.8" r=".21"/>
<circle cx="136.5" cy="218.8" r=".14"/>
<circle cx="139.1" cy="215.1" r=".12"/>
<circle cx="169.2" cy="213.4" r=".09"/>
<circle cx="174.2" cy="213.4" r=".18"/>
<circle cx="175.6" cy="218.6" r=".2"/>
<circle cx="35.3" cy="223.1" r=".13"/>
<circle cx="35.3" cy="222" r=".13"/>
<circle cx="35.4" cy="223.1" r=".21"/>
<circle cx="35.4" cy="222.1" r=".2"/>
<circle cx="36.8" cy="220.3" r=".13"/>
<circle cx="36.8" cy="220.4" r=".21"/>
<circle cx="37.1" cy="233.5" r=".21"/>
<circle cx="37.1" cy="238.2" r=".22"/>
<circle cx="37.1" cy="239.8" r=".13"/>
<circle cx="37.2" cy="239.8" r=".22"/>
<circle cx="37.5" cy="224.2" r=".14"/>
<circle cx="37.6" cy="224.2" r=".2"/>
<circle cx="42.2" cy="233.3" r=".23"/>
<circle cx="44.5" cy="234.5" r=".23"/>
<circle cx="55.8" cy="232.6" r=".13"/>
<circle cx="55.8" cy="235.6" r=".13"/>
<circle cx="55.9" cy="235.6" r=".2"/>
<circle cx="55.9" cy="232.6" r=".22"/>
<circle cx="85" cy="235" r=".12"/>
<circle cx="86.5" cy="235.7" r=".11"/>
<circle cx="107.4" cy="229.5" r=".08"/>
<circle cx="109.2" cy="230.4" r=".08"/>
<circle cx="168.7" cy="222.1" r=".09"/>
<circle cx="169.7" cy="235.2" r=".12"/>
<circle cx="174.2" cy="239" r=".18"/>
<circle cx="179" cy="220.4" r=".2"/>
<circle cx="179.8" cy="235.4" r=".13"/>
<circle cx="201.2" cy="231.6" r=".3"/>
<circle cx="201.3" cy="231.5" r=".21"/>
<circle cx="201.4" cy="227" r=".18"/>
<circle cx="201.5" cy="222.7" r=".13"/>
<circle cx="202.9" cy="223.5" r=".13"/>
<circle cx="206.1" cy="238.7" r=".1"/>
<circle cx="206.7" cy="236.9" r=".1"/>
<circle cx="206.7" cy="232.2" r=".1"/>
<circle cx="208.3" cy="223.6" r=".1"/>
<circle cx="210.6" cy="221.1" r=".08"/>
<circle cx="39.1" cy="242.8" r=".13"/>
<circle cx="39.4" cy="253.6" r=".2"/>
<circle cx="42.2" cy="259" r=".22"/>
<circle cx="46" cy="240.9" r=".18"/>
<circle cx="64.8" cy="250.3" r=".18"/>
<circle cx="67.2" cy="245.9" r=".21"/>
<circle cx="68.3" cy="252.1" r=".16"/>
<circle cx="69.4" cy="247" r=".21"/>
<circle cx="74.6" cy="252.3" r=".15"/>
<circle cx="74.6" cy="257" r=".13"/>
<circle cx="76.6" cy="240.3" r=".13"/>
<circle cx="76.7" cy="240.3" r=".21"/>
<circle cx="78.5" cy="241.2" r=".14"/>
<circle cx="78.6" cy="241.2" r=".21"/>
<circle cx="147.4" cy="250.4" r=".14"/>
<circle cx="147.4" cy="250.4" r=".21"/>
<circle cx="159" cy="256.2" r=".23"/>
<circle cx="159" cy="256.2" r=".13"/>
<circle cx="182.3" cy="240.5" r=".08"/>
<circle cx="187" cy="241.4" r=".08"/>
<circle cx="189.2" cy="242.5" r=".08"/>
<circle cx="199.2" cy="251.5" r=".18"/>
<circle cx="201.4" cy="252.6" r=".18"/>
<circle cx="204" cy="252.3" r=".13"/>
<circle cx="44.5" cy="260.2" r=".22"/>
<circle cx="54.7" cy="261.6" r=".13"/>
<circle cx="54.8" cy="261.6" r=".2"/>
<circle cx="56.9" cy="262.7" r=".13"/>
<circle cx="57" cy="262.7" r=".2"/>
<circle cx="61.5" cy="266.3" r=".2"/>
<circle cx="67.2" cy="271.5" r=".21"/>
<circle cx="69.4" cy="272.7" r=".23"/>
<circle cx="72.3" cy="270.1" r=".13"/>
<circle cx="74.5" cy="260.5" r=".12"/>
<circle cx="74.6" cy="274.2" r=".15"/>
<circle cx="170.6" cy="262" r=".21"/>
<circle cx="170.6" cy="262" r=".12"/>
<circle cx="172.8" cy="263.2" r=".21"/>
<circle cx="172.8" cy="263.2" r=".15"/>
<circle cx="174.1" cy="263.9" r=".21"/>
<circle cx="174.1" cy="263.9" r=".14"/>
<circle cx="174.9" cy="266.3" r=".16"/>
<circle cx="181.6" cy="269.6" r=".17"/>
</g>
<path d="M33.2 218l45.3 22.6M34.6 215.7l45.3 22.7" fill="none" stroke="#808080" stroke-width=".3" stroke-dasharray="6.3 1.3 1.3 1.3 1.3 1.3" stroke-dashoffset="3.3"/>
<g fill="none" stroke="#808080" stroke-width=".3" stroke-dasharray="6.3 1.3 1.3 1.3 1.3 1.3">
<path d="M42.9 215.1v.1M62.1 204.2l3.7 1.9M65.3 206.6l1.5 .8M65.9 206.2v.2M67 207.3l-.1 .1M137 217.8l-3-1.5M137.5 218l.1-.1M138.1 215.5l-2.9-1.5M138.6 215.8v.2M161.9 201.5v.2M164.4 201.2v.2M201.8 219.9v.2"/>
<path d="M81.1 239v.2M106 226.2l3.7 1.8M109.2 228.6l1.5 .7M109.8 228.3v-.2M110.9 229.2l-.2 .1M167.7 224.8l.1-.1M167.8 223.3l-.1 .1M168.1 225.4l.2-.1M168.1 225.2l-.1 .1M170 234l.1-.1M170 236.5l.1-.1M170.1 236.8l.2-.1"/>
<path d="M171.9 237.6h.1M180.9 239.8l-3-1.5M181.5 239.9l-.1 .1M182 237.5l-2.9-1.5M182.5 237.7v.2M211.1 220.2v-.2M212.2 220.8l-1-.5M212.5 220.8l-.2 .1M35.1 243.7l.2-.1M35.3 245.1l-.2 .1M35.4 245.6h.1M35.7 245.6l-.2 .1"/>
<path d="M47.4 260h-.1M79.9 241.2h-.1M99.1 253.3l-.1 .1M108.2 255.9h.2M108.5 257.1l-.1 .2M143.8 244.7l.2-.1M145.3 248h.2M185.1 244h.2M185.2 242.3h-.1M185.3 244.2h.1M185.4 244.1h-.2M185.6 244.3l.2-.1"/>
<path d="M185.7 242.5l-.1 .1M185.8 244.5h.1M185.9 244.3l-.2 .1M186.1 244.5l.2-.1M186.2 242.8h-.1M186.3 244.7h.1M186.4 244.6h-.2M186.6 244.8l.2-.1M186.7 243h-.1M186.8 245l.1-.1M186.8 244.8l-.1 .1M190 246.5l.2-.1"/>
<path d="M190.1 244.7h-.1M190.2 246.7l.1-.1M190.2 246.5l-.1 .1M190.5 246.7l.2-.1M190.6 245h-.1M190.7 246.9h.1M190.7 246.8h-.1M191 247l.2-.1M191.1 245.2h-.1M191.2 247.2l.1-.1M191.2 247l-.1 .1M191.5 247.2l.2-.1"/>
<path d="M191.6 245.5h-.1M191.7 247.4h.1M191.7 247.3h-.1M195.3 249.1l.1-.1M195.3 247.3l-.1 .1M195.4 249.3h.1M195.5 249.1l-.2 .1M195.8 249.3h.1M195.8 247.6h-.1M195.9 249.5h.1M196 249.4l-.2 .1M196.2 249.6l.2-.1"/>
<path d="M196.3 247.8l-.1 .1M196.4 249.8h.1M196.5 249.6l-.2 .1M196.7 249.8l.2-.1M196.8 248.1h-.1M196.9 250h.1M197 249.9h-.2M208.5 243.8l.2-.1M208.7 245.2h-.2M208.8 245.7h.2M209.1 245.7l-.1 .1M47.3 261.7h.2"/>
<path d="M47.5 261.9h.1M47.5 261.8l-.1 .1M47.8 262l.2-.1M47.9 260.2l-.1 .1M48 262.2h.1M48 262l-.1 .1M48.3 262.2h.2M48.4 260.5h-.1M48.5 262.4h.1M48.5 262.3l-.1 .1M48.8 262.5l.2-.1M48.9 260.7l-.1 .1"/>
<path d="M49 262.7h.1M49 262.5l-.1 .1M52.6 264.4l.1-.1M52.6 262.6h-.1M52.7 264.6l.1-.1M52.8 264.4l-.2 .1M53.1 264.6l.1-.1M53.1 262.9h-.1M53.2 264.8h.1M53.3 264.7h-.2M53.5 264.9l.2-.1M53.6 263.1h-.1"/>
<path d="M53.7 265.1l.1-.1M53.8 264.9l-.2 .1M54 265.1l.2-.1M54.1 263.4h-.1M54.2 265.3h.1M54.3 265.2h-.2M57.4 266.8l.2-.1M57.5 265l-.1 .1M57.6 267h.1M57.7 266.8l-.2 .1M57.9 267h.2M58 265.3h-.1"/>
<path d="M58.1 267.3l.1-.1M58.2 267.1l-.2 .1M58.4 267.3l.2-.1M58.5 265.5l-.1 .1M58.6 267.5h.1M58.6 267.3l-.1 .1M58.9 267.5h.2M59 265.8h-.1M59.1 267.7h.1M59.1 267.6l-.1 .1M62.7 269.4l.1-.1M62.7 267.7h-.1"/>
<path d="M62.9 269.6h.1M62.9 269.5h-.2M63.2 269.7l.1-.1M63.2 267.9h-.1M63.4 269.9v-.1M63.4 269.7l-.2 .1M63.7 269.9l.1-.1M63.7 268.2h-.1M63.8 270.1h.1M63.9 270h-.2M64.2 270.2l.1-.1M64.2 268.4h-.1"/>
<path d="M64.3 270.4l.1-.1M64.4 270.2l-.2 .1M72.4 271.7l-.1 .1M72.5 274.2l-.2 .1M72.6 274.5l-.1 .1M74.3 275.4h-.1M75.9 265.6l.2-.1M76.1 264l-.2 .1M76.4 266.1h.1M76.4 266l-.2 .1M110.7 263v.2M110.7 262.8l.2-.2"/>
<path d="M173.5 262.1h.1M174.3 269.1h.1M174.5 267.6h-.2M174.5 269.2h-.2M174.6 268.1h-.1M174.7 268.3h-.1M174.7 266.9h-.1M175 265.5h.1M175.2 265.9h-.1M175.3 264.7h-.1M175.7 264.4h.1M176.1 263.6h-.1"/>
<path d="M180.5 272.3h.1M181.1 271.4h-.1M181.5 273.3h-.1M181.6 273.4h-.1M181.6 273.5v.2M181.7 269.2h.1M183.9 265.5h-.2M183.9 264l.2-.1"/>
</g>
<path d="M100.8 252.3l7.2 3.5" fill="none" stroke="#808080" stroke-width=".3" stroke-dasharray="6.3 1.3 1.3 1.3 1.3 1.3" stroke-dashoffset="5.5"/>
<path d="M100.6 253.4l7.5 3.8" fill="none" stroke="#808080" stroke-width=".3" stroke-dasharray="6.3 1.3 1.3 1.3 1.3 1.3" stroke-dashoffset="5.3"/>
<path d="M80.7 248l29.2 14.5M109.9 262.4l-29.2-14.6" fill="none" stroke="#808080" stroke-width=".3" stroke-dasharray="6.3 1.3 1.3 1.3 1.3 1.3" stroke-dashoffset="-.4"/>
<path d="M205.6 217.2l-36.7-18.4M139.1 252.2l36.7 18.4" fill="none" stroke="#808080" stroke-width=".3" stroke-dasharray="6.3 1.3 1.3 1.3 1.3 1.3" stroke-dashoffset="1.7"/>
<path d="M142.8 243.5l-5.8-2.9M183 263.6l-5.8-2.9" fill="none" stroke="#808080" stroke-width=".3" stroke-dasharray="6.3 1.3 1.3 1.3 1.3 1.3" stroke-dashoffset="3.2"/>
<path d="M143 245.1l-6.1-3M182.8 265l-6.1-3" fill="none" stroke="#808080" stroke-width=".3" stroke-dasharray="6.3 1.3 1.3 1.3 1.3 1.3" stroke-dashoffset="3.4"/>
<text font-size="4.9" x="268.8" y="252.4">BCN3DSigma-M01C01.0P01I</text>
<g font-size="4.2">
<text x="248.5" y="218.5">1</text>
<text x="268.5" y="218.6">Alumini</text>
<text x="297.8" y="218.9">1322 x 675 x 3</text>
<text x="348.2" y="219.1">-</text>
</g>
<g font-size="4">
<text x="11.2" y="115.5" transform="rotate(-90 11.2 115.5)">Aquest plànol no pot ser reproduit ni cedit a tercers</text>
<text x="15.9" y="115.9" transform="rotate(-90 15.9 115.9)">sense l'autorització de la Fundació CIM</text>
</g>
<g font-size="3.9">
<text x="196.7" y="11.1">1</text>
<text x="214.7" y="12">1</text>
<text x="122.9" y="15.7">2</text>
<text x="142.3" y="15.7">2</text>
<text x="196.4" y="15.7">1</text>
<text x="215.4" y="17.9">1</text>
<text x="248.1" y="14.2">2</text>
<text x="271.6" y="13.6">1</text>
<text x="97.3" y="19.1">8</text>
<text x="131.6" y="20.2">2</text>
<text x="142.1" y="20.6">2</text>
<text x="271.8" y="19.7">1</text>
<text x="94.1" y="25.7">8</text>
<text x="94.1" y="51.1">1</text>
<text x="353.5" y="51.1">1</text>
<text x="58.1" y="57.2">5</text>
<text x="146.4" y="57.2">5</text>
<text x="58.1" y="63.6">5</text>
<text x="99.8" y="63.6">9</text>
<text x="146.4" y="61.8">5</text>
<text x="349.1" y="61.8">Xapa alumini 3mm de gruix</text>
<text x="48.6" y="71">2</text>
<text x="99.8" y="71">9</text>
<text x="353.5" y="77.6">1</text>
<text x="49.1" y="81.1">2</text>
<text x="97.3" y="83.9">1</text>
<text x="176.9" y="80.6">Tots els inserts cap a l'interior de</text>
<text x="265.6" y="83.4">Inici de tall</text>
<text x="176.9" y="84.5">l'estructura menys el nº 9 (FH-M5-8)</text>
<text x="176.9" y="88.4">que va cap a fora</text>
<text x="265.6" y="88.3">Pulir rebava</text>
<text x="97.3" y="90.3">1</text>
<text x="126.2" y="96.8">8</text>
<text x="353.5" y="96.7">1</text>
<text x="126.5" y="104.2">8</text>
<text x="97.3" y="112.1">9</text>
<text x="51.8" y="119.2">5</text>
<text x="146.7" y="119.2">5</text>
<text x="96" y="121.4">9</text>
<text x="184.3" y="123.6">2</text>
<text x="51.8" y="126.7">5</text>
<text x="146.7" y="126.7">5</text>
<text x="184.3" y="130">2</text>
<text x="353.5" y="128.1">2</text>
<text x="353.5" y="137.2">2</text>
<text x="60.2" y="152.9">1</text>
<text x="91.8" y="167.1">8</text>
<text x="195.8" y="162.1">1</text>
<text x="195.8" y="167.8">1</text>
<text x="216.8" y="163.8">1</text>
<text x="229.7" y="164.2">2</text>
<text x="272.1" y="165">1</text>
<text x="91.8" y="172.8">8</text>
<text x="165.6" y="172.8">2</text>
<text x="216.8" y="170.8">1</text>
<text x="272.1" y="170.8">1</text>
<text x="127.3" y="174.8">3</text>
<text x="164.4" y="179">2</text>
<text x="340.1" y="176.7">Nº</text>
<text x="350.1" y="176.7">Referència</text>
<text x="380.7" y="176.7">Quantitat</text>
<text x="103.5" y="185.1">2</text>
<text x="109.3" y="185.1">2</text>
<text x="127.3" y="180.5">3</text>
<text x="341.1" y="181.7">1</text>
<text x="352.9" y="181.7">FH-M3-8</text>
<text x="387.6" y="181.7">19</text>
<text x="341.1" y="186.2">2</text>
<text x="341.1" y="190.6">3</text>
<text x="351.8" y="186.2">FH-M3-10</text>
<text x="351.8" y="190.6">FH-M3-12</text>
<text x="387.6" y="186.2">16</text>
<text x="388.6" y="190.6">2</text>
<text x="341.1" y="194.9">5</text>
<text x="351.8" y="194.9">FH-M5-12</text>
<text x="388.6" y="194.9">8</text>
<text x="94.9" y="203.7">Inserts cap a fora</text>
<text x="341.2" y="199.3">8</text>
<text x="341.2" y="203.7">9</text>
<text x="351.8" y="199.3">FH-M3-18</text>
<text x="352.9" y="203.7">FH-M5-8</text>
<text x="388.7" y="199.3">6</text>
<text x="388.7" y="203.7">4</text>
<text x="94.9" y="215.9">Inserts cap a fora</text>
<text x="243.4" y="224.5">Quant.</text>
<text x="266.8" y="224.5">Material</text>
<text x="300.4" y="224.5">Mides màx.</text>
<text x="330.7" y="224.5">Tractament tèrmic</text>
<text x="378.4" y="224.5">Recobriment</text>
<text x="268.5" y="246">Referència</text>
<text x="334.8" y="240.8">17/01/2018</text>
<text x="389.9" y="240.8">17/01/2018</text>
<text x="251.6" y="266.7">1:5</text>
<text x="251.9" y="275.5">1/1</text>
<text x="252.4" y="284.4">A3</text>
</g>
<g font-size="3.5">
<text x="390.2" y="218.6">-</text>
<text x="340.4" y="246.3">Projecte:</text>
<text x="340.5" y="252.9">Mòdul:</text>
<text x="340.3" y="259.2">Conjunt:</text>
<text x="340.5" y="265.9">Peça:</text>
</g>
<g font-size="3.2">
<text x="245.6" y="239.5">DIN 7168-M</text>
<text x="271.7" y="239.5">DIN 7168</text>
<text x="293.4" y="238.8">Ra=6.3</text>
<text x="357.8" y="246.3">Sigmax</text>
<text x="357.8" y="252.9">Structure</text>
<text x="248.9" y="262.4">Escala</text>
<text x="277.1" y="262">Dissenyat</text>
<text x="313" y="262">Dibuixat</text>
<text x="357.8" y="259.2">Main Structure</text>
<text x="276.1" y="266.3">Eric Pallarés</text>
<text x="310.7" y="266.3">Mikel Ucero</text>
<text x="357.8" y="265.9">Top frame</text>
<text x="245.7" y="271.2">Hoja / Total</text>
<text x="275" y="275.5">Fabio Palmini</text>
<text x="276.1" y="271.1">Comprovat</text>
<text x="310.7" y="275.5">Eric Pallarés</text>
<text x="313.1" y="271.1">Aprovat</text>
<text x="347.9" y="275.5">V1.0</text>
<text x="279" y="282.5">Vistes</text>
<text x="299.2" y="282.5">Talls i seccions</text>
<text x="338.8" y="282.5">Acotació</text>
<text x="366" y="282.7">Toleràncies</text>
<text x="395" y="282.3">Caixetí</text>
</g>
<g font-size="2.8">
<text x="307.3" y="229.1">Arxius adjunts:</text>
<text x="341.5" y="229.6">040M01C01.0P01I Top frame.SLDPRT</text>
<text x="307.3" y="237.1">Data de creació</text>
<text x="357.8" y="237.1">Data d'impressió</text>
<text x="341.8" y="270.8">Versió plànol</text>
<text x="367" y="275.8">Fabio Palmini</text>
<text x="381.1" y="270.8">Contacte</text>
<text x="244.3" y="280.2">Format de full</text>
</g>
<g font-size="2.5">
<text x="246.6" y="231.6">dimensionals</text>
<text x="247.7" y="229.1">Toleràncies</text>
<text x="270.4" y="231.6">geomètriques</text>
<text x="272.1" y="229.1">Toleràncies</text>
<text x="293" y="230.4">Rugositat</text>
<text x="293.9" y="232.9">mínima</text>
<text x="249.3" y="234">generals</text>
<text x="250.4" y="236.5">segons</text>
<text x="273.8" y="234">generals</text>
<text x="274.8" y="236.5">segons</text>
<text x="293.5" y="235.7">general</text>
<text x="395.3" y="275.5">93 413 76 68</text>
</g>
</svg>
